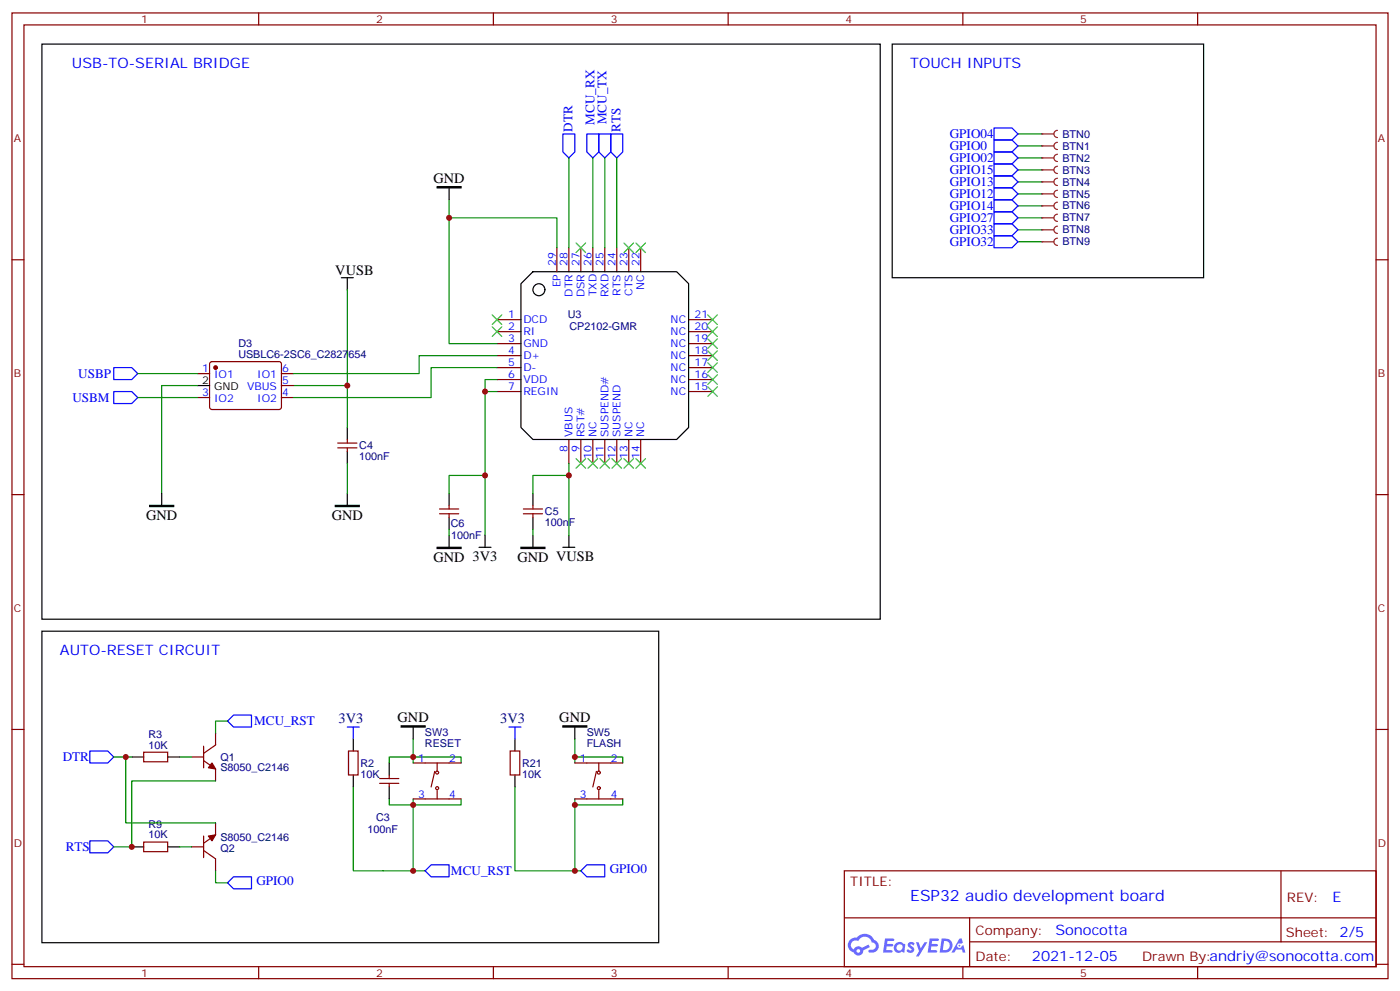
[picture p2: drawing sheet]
<svg xmlns="http://www.w3.org/2000/svg" width="412mm" height="292mm" viewBox="0 0 412 292" stroke-linecap="round" stroke-linejoin="round" font-family="sans-serif">
<g fill="none" stroke="#870000" stroke-width=".35">
<path d="M3.5 3.8h405.4v284.3h-405.4zM7.1 7.3h398.2v277.3h-398.2zM76.2 3.8v3.5M145.3 3.8v3.5M214.5 3.8v3.5M283.6 3.8v3.5M352.8 3.8v3.5M3.5 76.5h3.6M405.3 76.5h3.6M3.5 145.6h3.6M405.3 145.6h3.6M3.5 214.8h3.6"/>
<path d="M405.3 214.8h3.6M248.7 256.4h156.6v28.2h-156.6zM377.3 256.4v20.9M248.7 270.2h156.5M285.6 277.3h119.6M285.6 270.2v14.2M3.5 283.9h3.6M76.2 284.6v3.5M145.3 284.6v3.5M214.5 284.6v3.5M283.6 284.6v3.5M352.8 284.6v3.5"/>
<path d="M405.3 283.9h3.6"/>
</g>
<g fill="#5487ff">
<path d="M267.7 277.6a1.22 1.22 0 0 1 1.7 .2l-.4 .6a.47 .47 0 0 0-.3-.4 .47 .47 0 0 0-.5 .2l.1 .2a1.14 1.14 0 0 1 .8 1.8 1.14 1.14 0 0 1-1.9 0l-.2-.2 .5-.6 .7 .5a.29 .29 0 0 0 .3-.3 .29 .29 0 0 0-.2-.3 1.04 1.04 0 0 1-.6-1.7z"/>
<path d="M260.7 276.3h2.4l.3 .2-.2 .5-1.8 .1-.1 .8h1.5l.3 .4-.3 .4h-1.6l-.2 1.1h1.7l.2 .3-.2 .3-2.6 .1z"/>
<path d="M273.8 276.3h2.4l.3 .2-.1 .5-1.8 .1-.2 .8h1.6l.3 .4-.4 .4h-1.6l-.1 1.1h1.7l.2 .3-.2 .3-2.6 .1z"/>
<path d="M282.6 276.3h.7l.3 1.3-.6 .3a.69 .69 0 0 0-1 .3 .69 .69 0 0 0 .4 .9 .69 .69 0 0 0 .9-.6l.5-.2 .6 2.2h-.8l-.2-.9h-1.8l-.5 .9h-.8z"/>
<path d="M269.8 277.4h.8l.6 1.8 1.1-1.8h.9l-2.6 4.2h-.8l.9-1.5z"/>
<path d="M277.4 276.3l-.6 4.2h1.3a2.11 2.11 0 0 0 2.5-2.1 2.11 2.11 0 0 0-2.5-2.1zM278.1 277.1a1.39 1.39 0 0 1 1.7 1.4 1.39 1.39 0 0 1-1.8 1.3h-.3z"/>
<path d="M263.7 277.9a1.54 1.54 0 0 0-.1 2.2 1.54 1.54 0 0 0 2.2 .1l.6 .3 .3-2.3-.2-.3h-.4a1.49 1.49 0 0 0-2.4 0zM264 278.9a.94 .94 0 0 1 1.8 0 .94 .94 0 0 1-1.8 0z"/>
<path d="M250.4 276.7a2.18 2.18 0 0 0 1.1 3.7 1.44 1.44 0 0 0 1.6 .9 1.44 1.44 0 0 0 1.2-1.4l2-1.1-.5-.7-1.9 1a1.47 1.47 0 0 0-2.4 .4 1.39 1.39 0 0 1-.7-1.9 1.39 1.39 0 0 1 2-.5 2.12 2.12 0 0 1 2.2-1.3 2.12 2.12 0 0 1 1.9 1.7 1.14 1.14 0 0 1 1.1 1.4 1.14 1.14 0 0 1-1.7 .7 .43 .43 0 0 0-.5 .4 .43 .43 0 0 0 .4 .5 1.98 1.98 0 0 0 2.5-1.2 1.98 1.98 0 0 0-1.2-2.6 3.1 3.1 0 0 0-5.3-.6l-.9 .1zM252.3 280a.55 .55 0 0 1 1.1 0 .55 .55 0 0 1-1.1 0z"/>
<circle cx="282.6" cy="278.4" r=".26"/>
</g>
<g fill="none" stroke="#870000" stroke-width=".35">
<path d="M164 73v7M167.6 73v7M171.1 73v7M174.6 73v7M178.2 73v7M181.7 73v7M185.2 73v7M188.7 73v7M146.4 94.1h7.1M146.4 97.6h7.1M202.8 94.1h7.1M202.8 97.6h7.1"/>
<path d="M146.4 101.2h7.1M146.4 104.7h7.1M146.4 108.2h7.1M146.4 111.8h7.1M146.4 115.3h7.1M202.8 101.2h7.1M202.8 104.7h7.1M202.8 108.2h7.1M202.8 111.8h7.1M202.8 115.3h7.1M99.5 131.9h5.6M99.5 130.5h5.6"/>
<path d="M102.3 129.4v1.1M102.3 131.9v1M167.6 129.4v7.1M171.1 129.4v7.1M174.6 129.4v7.1M178.2 129.4v7.1M181.7 129.4v7.1M185.2 129.4v7.1M188.7 129.4v7.1M129.5 151.3h5.6M129.5 149.9h5.6M132.3 148.8v1.1"/>
<path d="M132.3 151.3v1M154.2 151.3h5.6M154.2 149.9h5.6M157 148.8v1.1M157 151.3v1M60 219.7v6.4M63.5 215.8v3.6l-3.5 2.4M42.3 221.5h7.1v2.8h-7.1zM56.4 222.9h3.6M60 223.9l3.5 2.5v3.5M42.3 247.9h7.1v2.9h-7.1zM56.4 249.3h3.6"/>
<path d="M60 250.4l3.5 2.5v3.5M60 246.2v6.3M63.5 242.3v3.5l-3.5 2.5"/>
</g>
<g fill="none" stroke="#000" stroke-width=".35">
<path d="M132.3 55.3v3.5M100.5 81.8h3.6M102.3 81.8v3.5M157 80h42.3l3.5 3.5v42.4l-3.5 3.5h-42.3l-3.5-3.5v-42.4zM102.3 125.9v3.5M102.3 132.9v3.6M47.6 145.3v3.5M102.3 145.3v3.5M132.3 145.3v3.5M132.3 152.3v3.6M132.3 157.6v3.5M142.9 157.6v3.5"/>
<path d="M157 145.3v3.5M157 152.3v3.6M157 157.6v3.5M167.6 157.6v3.5M141.1 161.1h3.5M165.8 161.1h3.5M38.8 222.9h3.5M49.4 222.9h3.5M38.8 249.3h3.5M49.4 249.3h3.5"/>
<circle cx="158.7" cy="85.3" r="1.76"/>
</g>
<g fill="none" stroke="#008700" stroke-width=".35">
<path d="M299.9 39.4h7M132.3 58.8v42.4h14.1M167.6 46.5v26.5M174.6 46.5v26.5M178.2 46.5v26.5M181.7 46.5v26.5M299.9 43h7M299.9 46.5h7M299.9 50h7M299.9 53.6h7M299.9 57.1h7M132.3 64.1h31.7v8.9"/>
<path d="M299.9 60.6h7M299.9 64.1h7M299.9 67.7h7M299.9 71.2h7M102.3 85.3v28.2h-15.9M54.7 113.5h-7.1v31.8M102.3 113.5v12.4M142.9 115.3h3.5M146.4 111.8h-3.5v45.8M102.3 136.5v8.8M142.9 140h-10.6v5.3M167.6 140h-10.6v5.3"/>
<path d="M167.6 136.5v21.1M132.3 155.9v1.7M157 155.9v1.7M67 212.3h-3.5v3.5M33.5 222.9h5.3M37 222.9v19.4h26.5M52.9 222.9h3.5M63.5 229.9h-24.7v19.4h-5.3M52.9 249.3h3.5M63.5 256.4v3.5h3.5"/>
</g>
<path d="M128.8 55h7v.3h-7zM44.1 148.8h7.1v.4h-7.1zM98.8 148.8h7v.4h-7zM128.8 161.1h7v.4h-7zM153.5 161.1h7v.4h-7z" fill="#000" stroke="#000" stroke-width=".35"/>
<g fill="none" stroke="#3c3" stroke-width=".35">
<path d="M169.7 71.5l2.8 2.9M172.5 71.5l-2.8 2.9M183.8 71.5l2.8 2.9M186.6 71.5l-2.8 2.9M187.3 71.5l2.8 2.9M190.1 71.5l-2.8 2.9M145 96.2l2.8 2.9M145 92.7l2.8 2.8M147.8 96.2l-2.8 2.9M147.8 92.7l-2.8 2.8M208.5 92.7l2.8 2.8M208.5 96.2l2.8 2.9"/>
<path d="M208.5 99.8l2.8 2.8M211.3 92.7l-2.8 2.8M211.3 96.2l-2.8 2.9M211.3 99.8l-2.8 2.8M208.5 103.3l2.8 2.8M208.5 106.8l2.8 2.8M208.5 110.3l2.8 2.9M208.5 113.9l2.8 2.8M211.3 103.3l-2.8 2.8M211.3 106.8l-2.8 2.8M211.3 110.3l-2.8 2.9M211.3 113.9l-2.8 2.8"/>
<path d="M169.7 135l2.8 2.9M172.5 135l-2.8 2.9M173.2 135l2.8 2.9M176 135l-2.8 2.9M176.7 135l2.9 2.9M179.6 135l-2.9 2.9M180.3 135l2.8 2.9M183.1 135l-2.8 2.9M183.8 135l2.8 2.9M186.6 135l-2.8 2.9M187.3 135l2.8 2.9M190.1 135l-2.8 2.9"/>
</g>
<path d="M165.8 39.4h3.5v5.3l-1.7 1.8-1.8-1.8zM172.9 39.4h3.5v5.3l-1.8 1.8-1.7-1.8zM176.4 39.4h3.5v5.3l-1.7 1.8-1.8-1.8zM179.9 39.4h3.5v5.3l-1.7 1.8-1.8-1.8zM68.8 210.5h5.3v3.6h-5.3l-1.8-1.8zM26.5 221.1h5.2l1.8 1.8-1.8 1.7h-5.2zM26.5 247.6h5.2l1.8 1.7-1.8 1.8h-5.2zM68.8 258.2h5.3v3.5h-5.3l-1.8-1.8z" fill="none" stroke="#00f" stroke-width=".35"/>
<g fill="#870000" stroke="#870000" stroke-width=".35">
<path d="M62.4 224.6l1.1 1.8-2.1-.3z"/>
<path d="M61.4 246.2l2.1-.4-1.1 1.8z"/>
</g>
<path d="M306.9 71.2h3.5M311.5 70.1a1.06 1.06 0 0 0-1.1 1.1 1.06 1.06 0 0 0 1.1 1" fill="none" stroke="#8c2424" stroke-width=".35"/>
<circle cx="306.9" cy="71.2" r=".18" fill="#8c2424"/>
<path d="M292.8 37.7h5.3l1.8 1.7-1.8 1.8h-5.3zM292.8 51.8h5.3l1.8 1.8-1.8 1.7h-5.3zM292.8 55.3h5.3l1.8 1.8-1.8 1.7h-5.3zM292.8 58.8h5.3l1.8 1.8-1.8 1.8h-5.3zM292.8 48.3h5.3l1.8 1.7-1.8 1.8h-5.3zM292.8 44.7h5.3l1.8 1.8-1.8 1.8h-5.3zM292.8 41.2h5.3l1.8 1.8-1.8 1.7h-5.3zM292.8 69.4h5.3l1.8 1.8-1.8 1.8h-5.3zM292.8 65.9h5.3l1.8 1.8-1.8 1.7h-5.3zM292.8 62.4h5.3l1.8 1.7-1.8 1.8h-5.3z" fill="none" stroke="#00f" stroke-width=".35"/>
<path d="M306.9 39.4h3.5M311.5 38.4a1.06 1.06 0 0 0-1.1 1 1.06 1.06 0 0 0 1.1 1.1" fill="none" stroke="#8c2424" stroke-width=".35"/>
<circle cx="306.9" cy="39.4" r=".18" fill="#8c2424"/>
<path d="M306.9 67.7h3.5M311.5 66.6a1.06 1.06 0 0 0-1.1 1.1 1.06 1.06 0 0 0 1.1 1" fill="none" stroke="#8c2424" stroke-width=".35"/>
<circle cx="306.9" cy="67.7" r=".18" fill="#8c2424"/>
<path d="M306.9 64.1h3.5M311.5 63.1a1.06 1.06 0 0 0-1.1 1 1.06 1.06 0 0 0 1.1 1.1" fill="none" stroke="#8c2424" stroke-width=".35"/>
<circle cx="306.9" cy="64.1" r=".18" fill="#8c2424"/>
<path d="M311.5 59.5a1.06 1.06 0 0 0-1.1 1.1 1.06 1.06 0 0 0 1.1 1.1M306.9 60.6h3.5" fill="none" stroke="#8c2424" stroke-width=".35"/>
<circle cx="306.9" cy="60.6" r=".18" fill="#8c2424"/>
<path d="M306.9 57.1h3.5M311.5 56a1.06 1.06 0 0 0-1.1 1.1 1.06 1.06 0 0 0 1.1 1" fill="none" stroke="#8c2424" stroke-width=".35"/>
<circle cx="306.9" cy="57.1" r=".18" fill="#8c2424"/>
<path d="M306.9 53.6h3.5M311.5 52.5a1.06 1.06 0 0 0-1.1 1.1 1.06 1.06 0 0 0 1.1 1" fill="none" stroke="#8c2424" stroke-width=".35"/>
<circle cx="306.9" cy="53.6" r=".18" fill="#8c2424"/>
<path d="M306.9 50h3.5M311.5 49a1.06 1.06 0 0 0-1.1 1 1.06 1.06 0 0 0 1.1 1.1" fill="none" stroke="#8c2424" stroke-width=".35"/>
<circle cx="306.9" cy="50" r=".18" fill="#8c2424"/>
<path d="M306.9 46.5h3.5M311.5 45.4a1.06 1.06 0 0 0-1.1 1.1 1.06 1.06 0 0 0 1.1 1.1" fill="none" stroke="#8c2424" stroke-width=".35"/>
<circle cx="306.9" cy="46.5" r=".18" fill="#8c2424"/>
<path d="M306.9 43h3.5M311.5 41.9a1.06 1.06 0 0 0-1.1 1.1 1.06 1.06 0 0 0 1.1 1" fill="none" stroke="#8c2424" stroke-width=".35"/>
<circle cx="306.9" cy="43" r=".18" fill="#8c2424"/>
<g fill="none" stroke="#870000" stroke-width=".35">
<path d="M58.2 110h3.5M58.2 117.1h3.5M62 106.7l.4-.2h20.1l.4 .7-.1 12.9-.6 .5-20-.1-.5-.6v-12.7zM82.9 110h3.5M82.9 117.1h3.5M82.9 113.5h3.5M102.7 221.1h2.8v7.1h-2.8zM111.8 230.6h5.7M111.8 229.2h5.7M114.7 228.2v1M114.7 230.6v1.1M121.7 235.2h14.1"/>
<path d="M121.7 224.6h14.1M128.1 227.1l-1.1 4.6M128.8 224.6v2.5M128.8 232.8v2.4M150.3 221.1h2.8v7.1h-2.8zM169.3 235.2h14.1M169.3 224.6h14.1M175.7 227.1l-1.1 4.6M176.4 224.6v2.5M176.4 232.8v2.4"/>
<circle cx="128.8" cy="232.1" r=".44"/>
<circle cx="128.8" cy="227.5" r=".44"/>
<circle cx="176.4" cy="227.5" r=".44"/>
<circle cx="176.4" cy="232.1" r=".44"/>
</g>
<circle cx="63.5" cy="108.2" r=".53" fill="#870000" stroke="#870000" stroke-width=".35"/>
<path d="M12.3 13h247v169.3h-247zM262.8 13h91.7v68.8h-91.7zM58.2 113.5h3.5M12.3 185.8h181.7v91.8h-181.7zM104.1 217.6v3.5M121.7 214.1v3.5M151.7 217.6v3.5M169.3 214.1v3.5M104.1 228.2v3.5M114.7 224.6v3.6M114.7 231.7v3.5M151.7 228.2v3.5" fill="none" stroke="#000" stroke-width=".35"/>
<g fill="none" stroke="#008700" stroke-width=".35">
<path d="M40.6 110h17.6M40.6 117.1h17.6M54.7 113.5h3.5M146.4 104.7h-22.9v5.3h-37.1M146.4 108.2h-19.4v8.9h-40.6M121.7 217.6v7M169.3 217.6v7M104.1 231.7v24.7h17.6v-21.2M114.7 235.2v1.8h21.1v-1.8M114.7 224.6v-1.7h21.1v1.7M151.7 231.7v24.7h17.6M169.3 235.2v21.2h1.8"/>
<path d="M169.3 222.9h14.1v1.7M183.4 235.2v1.8h-14.1M121.7 256.4h3.5"/>
</g>
<path d="M33.5 108.2h5.3l1.8 1.8-1.8 1.8h-5.3zM33.5 115.3h5.3l1.8 1.8-1.8 1.7h-5.3zM102.3 214.1h3.5M104.1 214.1v3.5M149.9 214.1h3.6M151.7 214.1v3.5M125.2 256.4l1.8-1.8h5.3v3.6h-5.3zM171.1 256.4l1.8-1.8h5.3v3.6h-5.3z" fill="none" stroke="#00f" stroke-width=".35"/>
<path d="M118.2 213.7h7v.4h-7zM165.8 213.7h7.1v.4h-7.1z" fill="#000" stroke="#000" stroke-width=".35"/>
<g fill="#c00">
<circle cx="102.3" cy="113.5" r=".88"/>
<circle cx="167.6" cy="140" r=".88"/>
<circle cx="142.9" cy="140" r=".88"/>
<circle cx="142.9" cy="115.3" r=".88"/>
<circle cx="132.3" cy="64.1" r=".88"/>
<circle cx="38.8" cy="249.3" r=".88"/>
<circle cx="37" cy="222.9" r=".88"/>
<circle cx="169.3" cy="256.4" r=".88"/>
<circle cx="121.7" cy="256.4" r=".88"/>
<circle cx="121.7" cy="237" r=".88"/>
<circle cx="169.3" cy="237" r=".88"/>
<circle cx="169.3" cy="222.9" r=".88"/>
<circle cx="121.7" cy="222.9" r=".88"/>
</g>
<text font-size="4.6" fill="#00f" x="268.1" y="265.2">ESP32 audio development board</text>
<g font-size="4.2" fill="#00f">
<text x="21.2" y="20">USB-TO-SERIAL BRIDGE</text>
<text x="268.1" y="20">TOUCH INPUTS</text>
<text x="17.6" y="192.9">AUTO-RESET CIRCUIT</text>
<text x="392.5" y="265.7">E</text>
<text x="310.9" y="275.2">Sonocotta</text>
<text x="304" y="283">2021-12-05</text>
</g>
<g font-size="4.2">
<text x="127.7" y="53.8">GND</text>
<text x="98.8" y="81.1">VUSB</text>
<text x="43" y="153">GND</text>
<text x="97.7" y="153">GND</text>
<text x="127.7" y="165.4">GND 3V3</text>
<text x="152.4" y="165.4">GND VUSB</text>
<text x="117.1" y="212.6">GND</text>
<text x="164.8" y="212.6">GND</text>
</g>
<g font-size="4.2" fill="#000080">
<text x="99.7" y="213">3V3</text>
<text x="147.3" y="213">3V3</text>
</g>
<g font-size="3.9" fill="#00f">
<text x="168.7" y="38.8" transform="rotate(-90 168.7 38.8)">DTR</text>
<text x="175.1" y="36.7" transform="rotate(-90 175.1 36.7)">MCU_RX</text>
<text x="178.6" y="36.6" transform="rotate(-90 178.6 36.6)">MCU_TX</text>
<text x="182.8" y="38.8" transform="rotate(-90 182.8 38.8)">RTS</text>
<text x="279.8" y="40.7">GPIO04</text>
<text x="279.8" y="47.7">GPIO02</text>
<text x="279.8" y="44.2">GPIO0</text>
<text x="279.8" y="51.2">GPIO15</text>
<text x="279.8" y="54.8">GPIO13</text>
<text x="279.8" y="58.3">GPIO12</text>
<text x="279.8" y="61.8">GPIO14</text>
<text x="279.8" y="65.4">GPIO27</text>
<text x="279.8" y="68.9">GPIO33</text>
<text x="279.8" y="72.4">GPIO32</text>
<text x="23.1" y="111.2">USBP</text>
<text x="21.3" y="118.3">USBM</text>
<text x="74.9" y="213.4">MCU_RST</text>
<text x="18.5" y="224.1">DTR</text>
<text x="19.4" y="250.6">RTS</text>
<text x="132.8" y="257.6">MCU_RST</text>
<text x="179.6" y="257.1">GPIO0</text>
<text x="75.5" y="260.6">GPIO0</text>
</g>
<g font-size="3.9" fill="#800">
<text x="250.5" y="261">TITLE:</text>
<text x="379.1" y="265.7">REV:</text>
<text x="287.4" y="275.2">Company:</text>
<text x="378.7" y="275.8">Sheet: 2/5</text>
<text x="287.4" y="282.9">Date:</text>
<text x="336.4" y="282.9">Drawn By:andriy@sonocotta.com</text>
</g>
<g font-size="3.2" fill="#800">
<text x="41.6" y="6.8">1</text>
<text x="110.8" y="6.8">2</text>
<text x="179.9" y="6.8">3</text>
<text x="249.1" y="6.8">4</text>
<text x="318.2" y="6.8">5</text>
<text x="4.1" y="41.9">A</text>
<text x="405.9" y="41.9">A</text>
<text x="4.1" y="111.1">B</text>
<text x="405.9" y="111.1">B</text>
<text x="4.1" y="180.2">C</text>
<text x="405.9" y="180.2">C</text>
<text x="4.1" y="249.3">D</text>
<text x="405.9" y="249.3">D</text>
<text x="41.6" y="287.6">1</text>
<text x="110.8" y="287.6">2</text>
<text x="179.9" y="287.6">3</text>
<text x="249.1" y="287.6">4</text>
<text x="318.2" y="287.6">5</text>
</g>
<g font-size="3.2" fill="#000080">
<text x="313" y="40.5">BTN0</text>
<text x="313" y="47.6">BTN2</text>
<text x="313" y="44">BTN1</text>
<text x="313" y="51.1">BTN3</text>
<text x="313" y="58.2">BTN5</text>
<text x="313" y="54.6">BTN4</text>
<text x="313" y="65.2">BTN7</text>
<text x="313" y="61.7">BTN6</text>
<text x="313" y="68.7">BTN8</text>
<text x="313" y="72.3">BTN9</text>
<text x="167.2" y="93.5">U3</text>
<text x="167.7" y="97">CP2102-GMR</text>
<text x="70.2" y="105.4">USBLC6-2SC6_C2827654</text>
<text x="70.2" y="102.2">D3</text>
<text x="105.8" y="135.5">100nF</text>
<text x="105.8" y="132.3">C4</text>
<text x="132.8" y="155.3">C6</text>
<text x="160.5" y="154.9">100nF</text>
<text x="160.5" y="151.7">C5</text>
<text x="132.9" y="158.8">100nF</text>
<text x="43.8" y="220.4">10K</text>
<text x="43.8" y="217.3">R3</text>
<text x="125.2" y="220">RESET</text>
<text x="125.2" y="216.6">SW3</text>
<text x="172.8" y="220">FLASH</text>
<text x="172.8" y="216.6">SW5</text>
<text x="64.9" y="227.1">S8050_C2146</text>
<text x="64.9" y="223.9">Q1</text>
<text x="106.2" y="225.8">R2</text>
<text x="153.8" y="225.8">R21</text>
<text x="106.2" y="229">10K</text>
<text x="153.8" y="229">10K</text>
<text x="43.8" y="243.8">R9</text>
<text x="108.2" y="245.2">100nF</text>
<text x="110.8" y="241.7">C3</text>
<text x="43.8" y="246.9">10K</text>
<text x="64.9" y="247.6">S8050_C2146</text>
<text x="64.9" y="250.8">Q2</text>
</g>
<g font-size="3.2" fill="#00f">
<text x="163.7" y="78.2" transform="rotate(-90 163.7 78.2)">29</text>
<text x="167.2" y="78.2" transform="rotate(-90 167.2 78.2)">28</text>
<text x="170.7" y="78.2" transform="rotate(-90 170.7 78.2)">27</text>
<text x="174.3" y="78.2" transform="rotate(-90 174.3 78.2)">26</text>
<text x="177.8" y="78.2" transform="rotate(-90 177.8 78.2)">25</text>
<text x="181.3" y="78.2" transform="rotate(-90 181.3 78.2)">24</text>
<text x="184.9" y="78.2" transform="rotate(-90 184.9 78.2)">23</text>
<text x="188.4" y="78.2" transform="rotate(-90 188.4 78.2)">22</text>
<text x="165.1" y="84.6" transform="rotate(-90 165.1 84.6)">EP</text>
<text x="168.6" y="87.3" transform="rotate(-90 168.6 87.3)">DTR</text>
<text x="172.2" y="87.5" transform="rotate(-90 172.2 87.5)">DSR</text>
<text x="175.7" y="87.3" transform="rotate(-90 175.7 87.3)">TXD</text>
<text x="179.2" y="87.5" transform="rotate(-90 179.2 87.5)">RXD</text>
<text x="182.7" y="87" transform="rotate(-90 182.7 87)">RTS</text>
<text x="186.3" y="87.1" transform="rotate(-90 186.3 87.1)">CTS</text>
<text x="189.8" y="85.3" transform="rotate(-90 189.8 85.3)">NC</text>
<text x="149.7" y="93.8">1</text>
<text x="154.2" y="95.2">DCD</text>
<text x="197.6" y="95.2">NC</text>
<text x="204.6" y="93.8">21</text>
<text x="149.7" y="97.3">2</text>
<text x="149.7" y="100.8">3</text>
<text x="154.2" y="98.7">RI</text>
<text x="197.6" y="98.7">NC</text>
<text x="204.6" y="100.8">19</text>
<text x="204.6" y="97.3">20</text>
<text x="149.7" y="104.4">4</text>
<text x="149.7" y="107.9">5</text>
<text x="154.2" y="102.2">GND</text>
<text x="154.2" y="105.8">D+</text>
<text x="197.6" y="105.8">NC</text>
<text x="197.6" y="102.2">NC</text>
<text x="204.6" y="107.9">17</text>
<text x="204.6" y="104.4">18</text>
<text x="59.5" y="109.6">1</text>
<text x="63" y="111.4">IO1</text>
<text x="75.7" y="111.4">IO1</text>
<text x="83.1" y="113.2">5</text>
<text x="83.1" y="109.6">6</text>
<text x="149.7" y="111.4">6</text>
<text x="154.2" y="109.3">D-</text>
<text x="154.2" y="112.8">VDD</text>
<text x="197.6" y="112.8">NC</text>
<text x="197.6" y="109.3">NC</text>
<text x="204.6" y="111.4">16</text>
<text x="59.5" y="116.7">3</text>
<text x="63" y="118.5">IO2</text>
<text x="72.8" y="114.9">VBUS</text>
<text x="75.7" y="118.5">IO2</text>
<text x="83.1" y="116.7">4</text>
<text x="149.7" y="114.9">7</text>
<text x="154.2" y="116.3">REGIN</text>
<text x="197.6" y="116.3">NC</text>
<text x="204.6" y="114.9">15</text>
<text x="168.6" y="128.7" transform="rotate(-90 168.6 128.7)">VBUS</text>
<text x="172.2" y="128.7" transform="rotate(-90 172.2 128.7)">RST#</text>
<text x="175.7" y="128.7" transform="rotate(-90 175.7 128.7)">NC</text>
<text x="179.2" y="128.7" transform="rotate(-90 179.2 128.7)">SUSPEND#</text>
<text x="182.7" y="128.7" transform="rotate(-90 182.7 128.7)">SUSPEND</text>
<text x="186.3" y="128.7" transform="rotate(-90 186.3 128.7)">NC</text>
<text x="189.8" y="128.7" transform="rotate(-90 189.8 128.7)">NC</text>
<text x="167.2" y="133.2" transform="rotate(-90 167.2 133.2)">8</text>
<text x="170.7" y="133.2" transform="rotate(-90 170.7 133.2)">9</text>
<text x="174.3" y="135.2" transform="rotate(-90 174.3 135.2)">10</text>
<text x="177.8" y="135.2" transform="rotate(-90 177.8 135.2)">11</text>
<text x="181.3" y="135.2" transform="rotate(-90 181.3 135.2)">12</text>
<text x="184.9" y="135.2" transform="rotate(-90 184.9 135.2)">13</text>
<text x="188.4" y="135.2" transform="rotate(-90 188.4 135.2)">14</text>
<text x="123.2" y="224.3">1</text>
<text x="132.3" y="224.3">2</text>
<text x="170.8" y="224.3">1</text>
<text x="179.9" y="224.3">2</text>
<text x="123.2" y="234.9">3</text>
<text x="132.3" y="234.9">4</text>
<text x="170.8" y="234.9">3</text>
<text x="179.9" y="234.9">4</text>
</g>
<g font-size="3.2">
<text x="59.5" y="113.2">2</text>
<text x="63" y="114.9">GND</text>
</g>
</svg>
